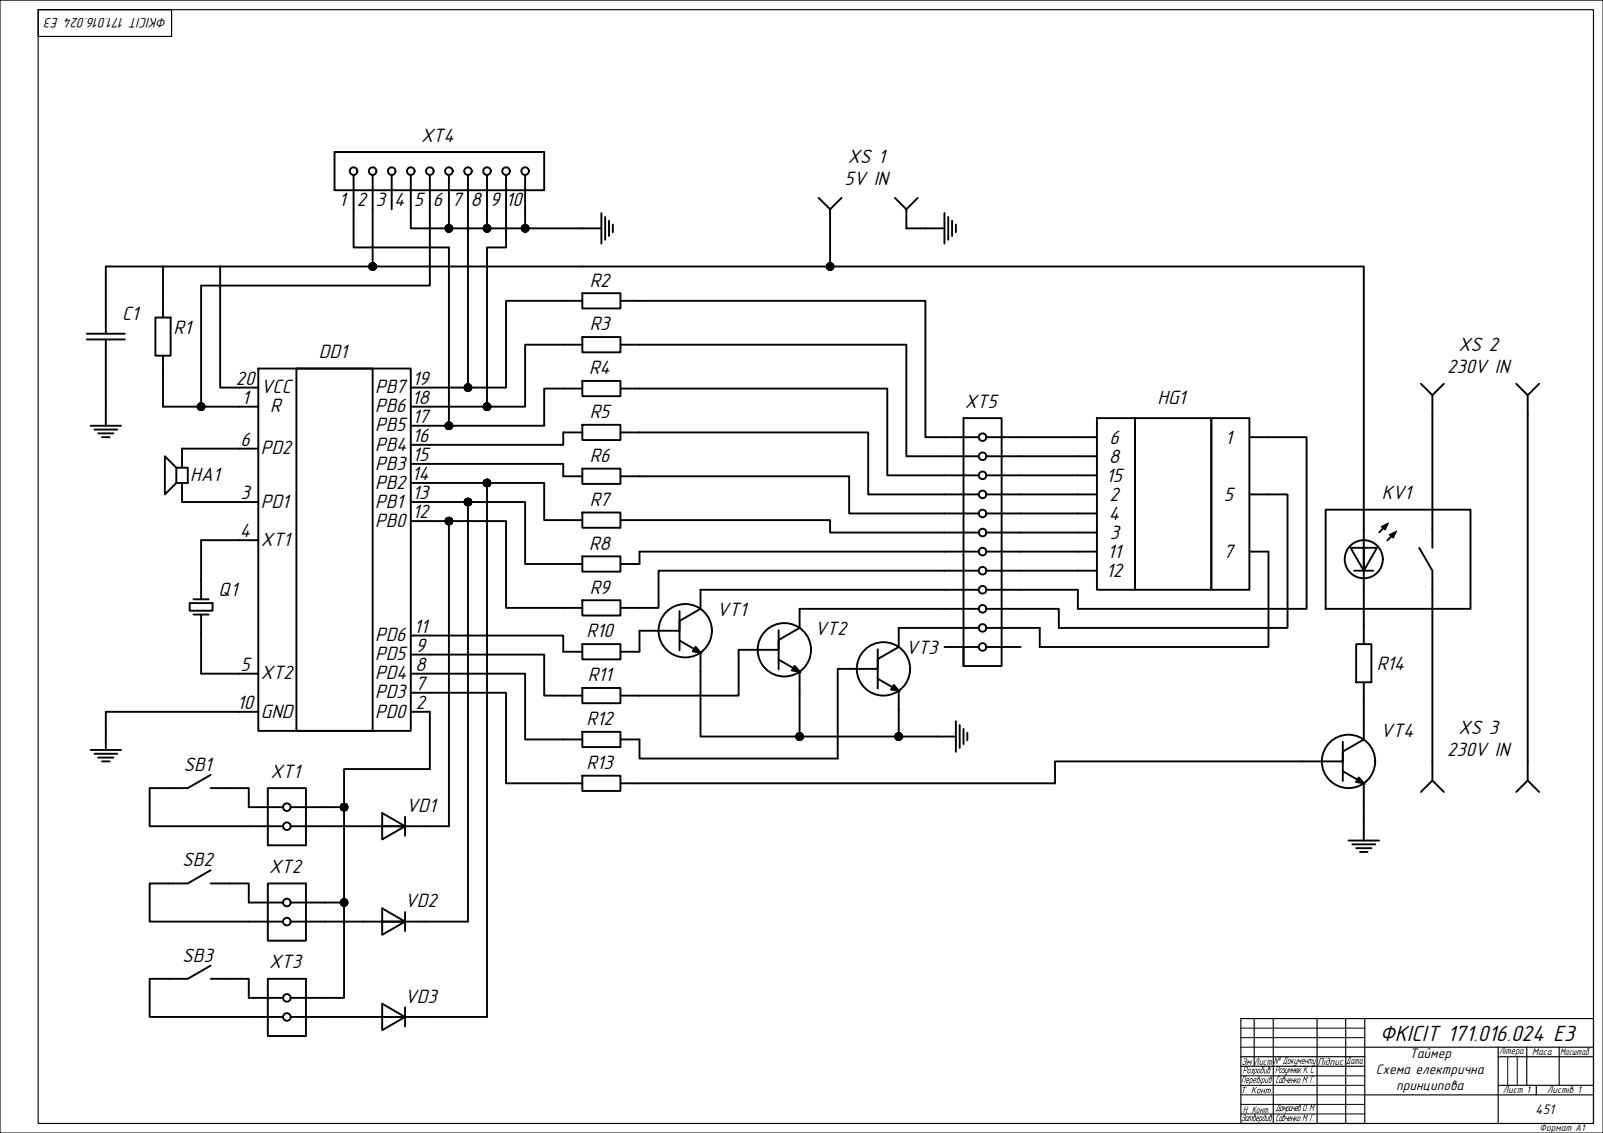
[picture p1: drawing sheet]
<svg xmlns="http://www.w3.org/2000/svg" width="841mm" height="594mm" viewBox="0 0 841 594" stroke-linecap="round" stroke-linejoin="round" font-family="sans-serif">
<g fill="none" stroke="#000" stroke-width=".99">
<path d="M176 80h110v20h-110zM186 92v18M196 92v18M206 92v18M216 92v18M226 92v18M236 92v18M246 92v18M256 92v18M266 92v18M276 92v18M306 120h10"/>
<path d="M316 112v16M318 114v12M320 116v8M322 118v4M430 104l6 6M442 104l-6 6v10M470 104l6 6M482 104l-6 6v10M486 120h10M496 112v16M498 114v12M500 116v8"/>
<path d="M502 118v4M86 156v10M296 158h10M306 154h20v8h-20zM326 158h10M46 178h20M46 175h20M56 165v10M56 178v10M82 166h8v20h-8zM306 177h20v8h-20zM86 186v10"/>
<path d="M136 193h80v190h-80zM156 193h40v190h-40zM296 181h10M306 200h20v8h-20zM326 181h10M56 213v10M126 203h10M126 213h10M216 203h10M216 213h10M296 204h10M326 204h10"/>
<path d="M506 219h20v130h-20zM576 219h20v90h-20zM596 219h40v90h-40zM636 219h20v90h-20zM746 201l6 6M758 201l-6 6v10M796 201l6 6M808 201l-6 6v10M48 223h16M50 225h12M52 227h8M54 229h4"/>
<path d="M96 235v10M126 235h10M216 223h10M216 233h10M296 227h10M306 223h20v8h-20zM326 227h10M496 229h18M496 239h18M518 229h18M518 239h18M566 229h10"/>
<path d="M566 239h10M656 229h10M93 245h6v8h-6zM93 245l-6-6v20l6-6M96 253v10M216 243h10M216 253h10M296 250h10M306 246h20v8h-20zM326 250h10M496 249h18M496 259h18"/>
<path d="M518 249h18M518 259h18M566 249h10M566 259h10M656 259h10M126 263h10M216 263h10M216 273h10M296 273h10M306 269h20v8h-20zM326 273h10M496 269h18"/>
<path d="M496 279h18M518 269h18M518 279h18M566 269h10M566 279h10M696 267h76v52h-76zM716 277v22l-7-12h13l-6 12v-12M728 275l-1 3-2-2 3-1-4 4M732 279l-1 3-2-2 3-1-4 4M752 277v10M126 283h10M296 296h10"/>
<path d="M306 292h20v8h-20zM326 296h10M496 289h18M496 299h18M518 289h18M518 299h18M566 289h10M566 299h10M656 289h10M711 299h10M716 299v10M745 287l7 12v10"/>
<path d="M100 316h12v4h-12zM102 314h8M106 304v10M296 319h10M306 315h20v8h-20zM326 319h10M368 309v10l-11 7v10l11 6v10M420 319v10l-11 7v10l11 6v10M496 309h18M496 319h18M518 309h18M518 319h18"/>
<path d="M102 322h8M106 322v10M216 333h10M306 338h20v8h-20zM357 320v11h-21M357 336v5M365 339l3 3h-4zM409 330v11h-21M472 329v10l-11 7v10M496 329h18M496 339h18M518 329h18"/>
<path d="M518 339h18M712 338h8v20h-8zM716 328v10M126 353h10M216 343h10M216 353h10M296 342h10M326 342h10M409 346v5M417 349l3 3h-4zM461 340v11h-21M461 356l11 6v10"/>
<path d="M461 356v5M469 359l3 3h-4zM716 358v10M126 373h10M216 363h10M216 373h10M296 365h10M306 361h20v8h-20zM326 365h10M502 378v16M716 378v10l-11 6v10l11 7v10M48 393h16"/>
<path d="M50 395h12M52 397h8M54 399h4M56 383v10M296 388h10M306 384h20v8h-20zM326 388h10M492 386h10M504 380v12M506 382v8M508 384v4M705 389v10h-21"/>
<path d="M752 399v10l-6 6M802 399v10l-6 6M111 406l-12 7h-10M111 413h10M141 413h20v30h-20zM296 411h10M306 407h20v8h-20zM326 411h10M705 404v6M713 408l3 3-4-1zM752 409l6 6M802 409l6 6"/>
<path d="M131 423h18M131 433h18M153 423h18M153 433h18M191 433h22l-12 7v-14l12 7h-12M213 433h10M213 428v10M716 431v10M111 456l-12 7h-10M708 441h16M710 443h12M712 445h8"/>
<path d="M714 447h4M111 463h10M131 473h18M141 463h20v30h-20zM153 473h18M213 478v10M131 483h18M153 483h18M191 483h22l-12 7v-14l12 7h-12M213 483h10M111 506l-12 7h-10M111 513h10"/>
<path d="M141 513h20v30h-20zM131 523h18M131 533h18M153 523h18M153 533h18M191 533h22l-12 7v-14l12 7h-12M213 528v10M213 533h10"/>
<circle cx="186" cy="90" r="2"/>
<circle cx="196" cy="90" r="2"/>
<circle cx="206" cy="90" r="2"/>
<circle cx="216" cy="90" r="2"/>
<circle cx="226" cy="90" r="2"/>
<circle cx="236" cy="90" r="2"/>
<circle cx="246" cy="90" r="2"/>
<circle cx="256" cy="90" r="2"/>
<circle cx="266" cy="90" r="2"/>
<circle cx="276" cy="90" r="2"/>
<circle cx="516" cy="229" r="2"/>
<circle cx="516" cy="239" r="2"/>
<circle cx="516" cy="249" r="2"/>
<circle cx="516" cy="259" r="2"/>
<circle cx="516" cy="279" r="2"/>
<circle cx="516" cy="269" r="2"/>
<circle cx="516" cy="289" r="2"/>
<circle cx="516" cy="299" r="2"/>
<circle cx="716" cy="293" r="10"/>
<circle cx="516" cy="309" r="2"/>
<circle cx="516" cy="319" r="2"/>
<circle cx="360" cy="331" r="14"/>
<circle cx="516" cy="329" r="2"/>
<circle cx="516" cy="339" r="2"/>
<circle cx="412" cy="341" r="14"/>
<circle cx="464" cy="351" r="14"/>
<circle cx="708" cy="399" r="14"/>
<circle cx="151" cy="433" r="2"/>
<circle cx="151" cy="423" r="2"/>
<circle cx="151" cy="473" r="2"/>
<circle cx="151" cy="483" r="2"/>
<circle cx="151" cy="533" r="2"/>
<circle cx="151" cy="523" r="2"/>
</g>
<g fill="none" stroke="#000" stroke-width=".99">
<path d="M176 80h110M186 110v20h50v93M196 110v30M216 110v10h90M226 110v40h-120v63M236 110v10M246 110v93M256 110v10M266 110v20h-10v83M276 110v10M436 120v20M476 120h10"/>
<path d="M86 140v16M116 140v63h10M296 158h-30v45h-40M336 158h150v71h10M56 165v-25h660v137M56 188v25M86 196v17h40M296 181h-20v32h-50M336 181h140v58h20M296 204h-10v19h-60M336 204h130v45h30M752 217v60"/>
<path d="M802 217v182M96 235h30M296 227v6h-70M336 227h120v32h40M536 229h30M536 239h30M666 229h20v90h-120v-10h-30M226 243h70v7M226 253h60v20h10M256 253v280h-33M336 250h110v19h50M536 249h30"/>
<path d="M536 259h30M666 259h10v70h-120v-10h-20M96 263h30M226 263h50v33h20M226 273h40v46h30M236 273v160h-13M246 263v220h-23M336 273h100v6h60M536 269h30M536 279h30M126 283h-20v21M496 299h-150v20h-10"/>
<path d="M496 289h-160v7M536 289h30M536 299h30M666 289v50h-120v-10h-10M368 309h128M420 319h76M716 309v19M752 309v90M106 332v21h20M226 333h70v9M336 331v11M472 329h24"/>
<path d="M506 339v10M226 343h60v22h10M226 353h50v35h20M368 352v34h104v-14M388 341v24h-52M440 351v47h-104v-10M126 373h-70v10M226 373v30h-45v20M226 363h40v48h30M420 362v24M716 368v10M472 386h20"/>
<path d="M684 399h-130v12h-218M89 413h-10v20h52M121 413h10v10M171 433h20M171 423h10M181 423v100h-10M716 421v10M89 463h-10v20h52M121 463h10v10M171 473h10M171 483h20M89 513h-10v20h52"/>
<path d="M121 513h10v10M171 533h20"/>
</g>
<g fill="#000" stroke="#000" stroke-width=".52">
<path d="M727 276v1zM731 280h1l-1 1zM365 339l1 1h-2zM364 340h2l1 2zM416 350h2l1 2zM417 349l1 1h-2zM469 359l1 1h-2zM468 360h2l1 2zM712 409h2l1 1zM713 408l1 1h-2z"/>
<path d="M234 119l2 1zM234 120h2zM234 120h2z"/>
<path d="M234 119l2 1zM234 119l2 1zM234 119l2 1z"/>
<path d="M234 118l2 2zM234 118l2 2zM234 118l2 2z"/>
<path d="M235 118l1 2zM235 118l1 2zM234 118l2 2z"/>
<path d="M236 118v2zM236 118v2zM235 118l1 2z"/>
<path d="M237 118l-1 2zM236 118v2zM236 118v2z"/>
<path d="M236 120l1-1zM236 120l1-2zM237 118l-1 2z"/>
<path d="M236 120h2zM236 120l1-1zM236 120l1-1z"/>
<path d="M254 119l2 1zM254 120h2zM254 120h2z"/>
<path d="M254 119l2 1zM254 119l2 1zM254 119l2 1z"/>
<path d="M254 118l2 2zM254 118l2 2zM254 118l2 2z"/>
<path d="M255 118l1 2zM255 118l1 2zM254 118l2 2z"/>
<path d="M256 118v2zM256 118v2zM255 118l1 2z"/>
<path d="M257 118l-1 2zM256 118v2zM256 118v2z"/>
<path d="M256 120l1-1zM256 120l1-2zM257 118l-1 2z"/>
<path d="M256 120l1-1zM256 120l1-1zM256 120l1-1z"/>
<path d="M274 119l2 1zM274 120h2zM274 120h2z"/>
<path d="M274 119l2 1zM274 119l2 1zM274 119l2 1z"/>
<path d="M274 118l2 2zM274 118l2 2zM274 118l2 2z"/>
<path d="M275 118l1 2zM275 118l1 2zM274 118l2 2z"/>
<path d="M276 118v2zM276 118v2zM275 118l1 2z"/>
<path d="M277 118l-1 2zM276 118v2zM276 118v2z"/>
<path d="M276 120l1-1zM276 120l1-2zM277 118l-1 2z"/>
<path d="M276 120h2zM276 120l1-1zM276 120l1-1z"/>
<path d="M194 139l2 1zM194 140h2zM194 140h2z"/>
<path d="M194 139l2 1zM194 139l2 1zM194 139l2 1z"/>
<path d="M194 138l2 2zM194 138l2 2zM194 138l2 2z"/>
<path d="M195 138l1 2zM195 138l1 2zM194 138l2 2z"/>
<path d="M196 138v2zM196 138v2zM195 138l1 2z"/>
<path d="M197 138l-1 2zM196 138v2zM196 138v2z"/>
<path d="M196 140l1-1zM196 140l1-1zM197 138l-1 2z"/>
<path d="M196 140h2zM196 140l1-1zM196 140l1-1z"/>
<path d="M234 120h2zM234 121l2-1zM234 121l2-1z"/>
<path d="M234 121l2-1zM236 120l-2 1zM236 120l-1 2z"/>
<path d="M236 120l-1 2zM236 120l-1 2zM236 120v2z"/>
<path d="M236 120v2zM236 120v2zM236 120v2z"/>
<path d="M236 120l1 1zM236 120l1 1zM236 120l1 1z"/>
<path d="M236 120l1 1zM236 120l1 1zM236 120l1 1z"/>
<path d="M236 120h1zM236 120h2z"/>
<path d="M254 120h2zM254 121l2-1zM254 121l2-1z"/>
<path d="M254 121l2-1zM256 120l-2 1zM256 120l-2 1z"/>
<path d="M256 120l-1 2zM256 120l-1 2zM256 120v2z"/>
<path d="M256 120v2zM256 120v2zM256 120v2z"/>
<path d="M256 120l1 1zM256 120l1 1zM256 120l1 1z"/>
<path d="M256 120l1 1zM256 120l1 1zM256 120h1z"/>
<path d="M256 120h1zM256 120h1z"/>
<path d="M274 120h2zM274 121l2-1zM274 121l2-1z"/>
<path d="M274 121l2-1zM276 120l-2 1zM276 120l-2 1z"/>
<path d="M276 120l-1 2zM276 120l-1 2zM276 120v2z"/>
<path d="M276 120v2zM276 120v2zM276 120v2z"/>
<path d="M276 120v2zM276 120l1 1zM276 120l1 1z"/>
<path d="M276 120l1 1zM276 120l1 1zM276 120h1z"/>
<path d="M276 120h1zM276 120h2z"/>
<path d="M434 139l2 1zM434 140h2zM434 140h2z"/>
<path d="M434 139l2 1zM434 139l2 1zM434 139l2 1z"/>
<path d="M434 138l2 2zM434 138l2 2zM434 138l2 2z"/>
<path d="M435 138l1 2zM435 138l1 2zM434 138l2 2z"/>
<path d="M436 138v2zM436 138v2zM435 138l1 2z"/>
<path d="M437 138l-1 2zM436 138v2zM436 138v2z"/>
<path d="M436 140l1-1zM436 140l1-1zM437 138l-1 2z"/>
<path d="M436 140h2zM436 140l1-1zM436 140l1-1z"/>
<path d="M194 140h2zM194 141l2-1zM194 141l2-1z"/>
<path d="M194 141l2-1zM196 140l-2 1zM196 140l-2 1z"/>
<path d="M196 140l-1 2zM196 140l-1 2zM196 140l-1 2z"/>
<path d="M196 140v2zM196 140v2zM196 140v2z"/>
<path d="M196 140v2zM196 140l1 1zM196 140l1 1z"/>
<path d="M196 140l1 1zM196 140l1 1zM196 140h1z"/>
<path d="M196 140h1zM196 140h2z"/>
<path d="M434 140h2zM434 141l2-1zM434 141l2-1z"/>
<path d="M434 141l2-1zM436 140l-2 1zM436 140l-2 1z"/>
<path d="M436 140l-1 2zM436 140l-1 2zM436 140l-1 2z"/>
<path d="M436 140v2zM436 140v2zM436 140v2z"/>
<path d="M436 140v2zM436 140l1 1zM436 140l1 1z"/>
<path d="M436 140l1 1zM436 140l1 1zM436 140h1z"/>
<path d="M436 140h1zM436 140h2z"/>
<path d="M104 213h2zM104 213h2zM104 214l2-1z"/>
<path d="M104 214l2-1zM104 214l2-1zM104 214l2-1z"/>
<path d="M104 212l2 1zM104 212l2 1zM104 213h2z"/>
<path d="M104 215l2-2zM106 213l-2 2zM106 213l-2 2z"/>
<path d="M104 212l2 1zM104 212l2 1zM104 212l2 1z"/>
<path d="M106 213l-1 2zM106 213l-1 2zM106 213v2z"/>
<path d="M105 211l1 2zM105 211l1 2zM104 212l2 1z"/>
<path d="M106 213v2zM106 213v2zM106 213v2z"/>
<path d="M106 211v2zM106 211v2zM105 211l1 2z"/>
<path d="M106 213l1 2zM106 213l1 2zM106 213l1 2z"/>
<path d="M107 212l-1 1zM106 211v2zM106 211v2z"/>
<path d="M106 213l1 2zM106 213l1 1zM106 213l1 1z"/>
<path d="M106 213l1-1zM106 213l1-1zM107 212l-1 1z"/>
<path d="M106 213l1 1zM106 213h2z"/>
<path d="M106 213h2zM106 213h1zM106 213h1z"/>
<path d="M244 203h2zM244 203h2zM244 204l2-1z"/>
<path d="M244 204l2-1zM244 204l2-1zM244 204l2-1z"/>
<path d="M244 202l2 1zM244 202l2 1zM244 203h2z"/>
<path d="M244 205l2-2zM246 203l-2 2zM246 203l-2 2z"/>
<path d="M244 202l2 1zM244 202l2 1zM244 202l2 1z"/>
<path d="M246 203l-1 2zM246 203l-1 2zM246 203v2z"/>
<path d="M245 201l1 2zM245 201l1 2zM244 202l2 1z"/>
<path d="M246 203v2zM246 203v2zM246 203v2z"/>
<path d="M246 201v2zM246 201v2zM245 201l1 2z"/>
<path d="M246 203l1 2zM246 203l1 2zM246 203l1 2z"/>
<path d="M247 202l-1 1zM246 201v2zM246 201v2z"/>
<path d="M246 203l1 1zM246 203l1 1zM246 203l1 1z"/>
<path d="M246 203l1-1zM246 203l1-1zM247 202l-1 1z"/>
<path d="M246 203l1 1zM246 203h2z"/>
<path d="M246 203h2zM246 203h1zM246 203l1-1z"/>
<path d="M254 213h2zM254 213h2zM254 214l2-1z"/>
<path d="M254 214l2-1zM254 214l2-1zM254 214l2-1z"/>
<path d="M254 212l2 1zM254 212l2 1zM254 213h2z"/>
<path d="M254 215l2-2zM256 213l-2 2zM256 213l-2 2z"/>
<path d="M254 212l2 1zM254 212l2 1zM254 212l2 1z"/>
<path d="M256 213l-1 2zM256 213l-1 2zM256 213v2z"/>
<path d="M255 211l1 2zM255 211l1 2zM254 212l2 1z"/>
<path d="M256 213v2zM256 213v2zM256 213v2z"/>
<path d="M256 211v2zM256 211v2zM255 211l1 2z"/>
<path d="M256 213l1 2zM256 213l1 2zM256 213l1 2z"/>
<path d="M257 212l-1 1zM256 211v2zM256 211v2z"/>
<path d="M256 213l1 2zM256 213l1 1zM256 213l1 1z"/>
<path d="M256 213l1-1zM256 213l1-1zM257 212l-1 1z"/>
<path d="M256 213l1 1zM256 213l1 1z"/>
<path d="M256 213h1zM256 213h1zM256 213h1z"/>
<path d="M234 223h2zM234 223h2zM234 224l2-1z"/>
<path d="M234 224l2-1zM234 224l2-1zM234 224l2-1z"/>
<path d="M234 222l2 1zM234 222l2 1zM234 223h2z"/>
<path d="M234 225l2-2zM236 223l-2 2zM236 223l-1 2z"/>
<path d="M234 222l2 1zM234 222l2 1zM234 222l2 1z"/>
<path d="M236 223l-1 2zM236 223l-1 2zM236 223v2z"/>
<path d="M235 221l1 2zM235 221l1 2zM234 222l2 1z"/>
<path d="M236 223v2zM236 223v2zM236 223v2z"/>
<path d="M236 221v2zM236 221v2zM235 221l1 2z"/>
<path d="M236 223l1 2zM236 223l1 2zM236 223l1 2z"/>
<path d="M237 222l-1 1zM236 221v2zM236 221v2z"/>
<path d="M236 223l1 2zM236 223l1 1zM236 223l1 1z"/>
<path d="M236 223l1-1zM236 223l1-1zM237 222l-1 1z"/>
<path d="M236 223l1 1zM236 223h2z"/>
<path d="M236 223h2zM236 223h1zM236 223l1-1z"/>
<path d="M254 253h2zM254 253h2zM254 254l2-1z"/>
<path d="M254 254l2-1zM254 254l2-1zM254 254l2-1z"/>
<path d="M254 252l2 1zM254 252l2 1zM254 253h2z"/>
<path d="M254 255l2-2zM256 253l-2 2zM256 253l-2 2z"/>
<path d="M254 252l2 1zM254 252l2 1zM254 252l2 1z"/>
<path d="M256 253l-1 2zM256 253l-1 2zM256 253v2z"/>
<path d="M255 251l1 2zM255 251l1 2zM254 252l2 1z"/>
<path d="M256 253v2zM256 253v2zM256 253v2z"/>
<path d="M256 251v2zM256 251v2zM255 251l1 2z"/>
<path d="M256 253l1 2zM256 253l1 2zM256 253l1 2z"/>
<path d="M257 252l-1 1zM256 251v2zM256 251v2z"/>
<path d="M256 253l1 1zM256 253l1 1zM256 253l1 1z"/>
<path d="M256 253l1-1zM256 253l1-1zM257 252l-1 1z"/>
<path d="M256 253l1 1zM256 253l1 1z"/>
<path d="M256 253h1zM256 253h1zM256 253h1z"/>
<path d="M234 273h2zM234 273h2zM234 274l2-1z"/>
<path d="M234 274l2-1zM234 274l2-1zM234 274l2-1z"/>
<path d="M234 272l2 1zM234 272l2 1zM234 273h2z"/>
<path d="M234 275l2-2zM236 273l-2 2zM236 273l-1 2z"/>
<path d="M234 272l2 1zM234 272l2 1zM234 272l2 1z"/>
<path d="M236 273l-1 2zM236 273l-1 2zM236 273v2z"/>
<path d="M235 271l1 2zM235 271l1 2zM234 272l2 1z"/>
<path d="M236 273v2zM236 273v2zM236 273v2z"/>
<path d="M236 271v2zM236 271v2zM235 271l1 2z"/>
<path d="M236 273l1 2zM236 273l1 2zM236 273l1 2z"/>
<path d="M237 272l-1 1zM236 271v2zM236 271v2z"/>
<path d="M236 273l1 1zM236 273l1 1zM236 273l1 1z"/>
<path d="M236 273l1-1zM236 273l1-1zM237 272l-1 1z"/>
<path d="M236 273l1 1zM236 273h2z"/>
<path d="M236 273h2zM236 273h1zM236 273l1-1z"/>
<path d="M244 263h2zM244 263h2zM244 264l2-1z"/>
<path d="M244 264l2-1zM244 264l2-1zM244 264l2-1z"/>
<path d="M244 262l2 1zM244 262l2 1zM244 263h2z"/>
<path d="M244 265l2-2zM246 263l-2 2zM246 263l-2 2z"/>
<path d="M244 262l2 1zM244 262l2 1zM244 262l2 1z"/>
<path d="M246 263l-1 2zM246 263l-1 2zM246 263v2z"/>
<path d="M245 261l1 2zM245 261l1 2zM244 262l2 1z"/>
<path d="M246 263v2zM246 263v2zM246 263v2z"/>
<path d="M246 261v2zM246 261v2zM245 261l1 2z"/>
<path d="M246 263l1 2zM246 263l1 2zM246 263l1 2z"/>
<path d="M247 262l-1 1zM246 261v2zM246 261v2z"/>
<path d="M246 263l1 1zM246 263l1 1zM246 263l1 1z"/>
<path d="M246 263l1-1zM246 263l1-1zM247 262l-1 1z"/>
<path d="M246 263l1 1zM246 263h2z"/>
<path d="M246 263h2zM246 263h1zM246 263l1-1z"/>
<path d="M727 276l-1 1h1zM726 277h1v1z"/>
<path d="M728 275l-1 1zM725 276l3-1-1 1zM725 276l1 1 1-1z"/>
<path d="M731 280l-1 1h1zM730 281h1v1z"/>
<path d="M732 279l-1 1h1zM729 280l3-1-1 1zM729 280l1 1 1-1z"/>
<path d="M364 340l2 2h-2zM364 342h4h-2z"/>
<path d="M364 340l3 2zM366 342h2z"/>
<path d="M416 350l2 2h-2zM416 352h4h-2z"/>
<path d="M416 350l3 2zM418 352h2z"/>
<path d="M468 360l2 2h-2zM468 362h4h-2z"/>
<path d="M468 360l3 2zM470 362h2z"/>
<path d="M418 386h2zM418 386h2zM418 386h2z"/>
<path d="M418 387l2-1zM418 387l2-1zM418 387l2-1z"/>
<path d="M418 385l2 1zM418 385l2 1zM418 386h2z"/>
<path d="M418 388l2-2zM420 386l-2 2zM420 386l-2 2z"/>
<path d="M418 385l2 1zM418 385l2 1zM418 385l2 1z"/>
<path d="M420 386l-1 2zM420 386l-1 2zM420 386v2z"/>
<path d="M419 384l1 2zM419 384l1 2zM418 385l2 1z"/>
<path d="M420 386v2zM420 386v2zM420 386v2z"/>
<path d="M420 384v2zM420 384v2zM419 384l1 2z"/>
<path d="M420 386l1 2zM420 386l1 2zM420 386l1 2z"/>
<path d="M421 385l-1 1zM420 384v2zM420 384v2z"/>
<path d="M420 386l1 2zM420 386l1 1zM420 386l1 1z"/>
<path d="M420 386l1-1zM420 386l1-1zM421 385l-1 1z"/>
<path d="M420 386l1 1zM420 386h2z"/>
<path d="M420 386h2zM420 386h1zM420 386h1z"/>
<path d="M470 386h2zM470 386h2zM470 386h2z"/>
<path d="M470 387l2-1zM470 387l2-1zM470 387l2-1z"/>
<path d="M470 385l2 1zM470 385l2 1zM470 386h2z"/>
<path d="M470 388l2-2zM472 386l-2 2zM472 386l-1 2z"/>
<path d="M470 385l2 1zM470 385l2 1zM470 385l2 1z"/>
<path d="M472 386l-1 2zM472 386l-1 2zM472 386v2z"/>
<path d="M471 384l1 2zM471 384l1 2zM470 385l2 1z"/>
<path d="M472 386v2zM472 386v2zM472 386v2z"/>
<path d="M472 384v2zM472 384v2zM471 384l1 2z"/>
<path d="M472 386l1 2zM472 386l1 2zM472 386l1 2z"/>
<path d="M473 385l-1 1zM472 384v2zM472 384v2z"/>
<path d="M472 386l1 2zM472 386l1 1zM472 386l1 1z"/>
<path d="M472 386l1-1zM472 386l1-1zM473 385l-1 1z"/>
<path d="M472 386h1zM472 386h2z"/>
<path d="M472 386h2zM472 386h1zM472 386l1-1z"/>
<path d="M712 409l2 1h-2zM712 410l4 1-2-1z"/>
<path d="M712 409l3 1zM714 410l2 1z"/>
<path d="M179 423h2zM179 423h2zM179 424l2-1z"/>
<path d="M179 424l2-1zM179 424l2-1zM179 424l2-1z"/>
<path d="M179 422l2 1zM179 422l2 1zM179 423h2z"/>
<path d="M179 425l2-2zM181 423l-2 2zM181 423l-1 2z"/>
<path d="M179 422l2 1zM179 422l2 1zM179 422l2 1z"/>
<path d="M181 423l-1 2zM181 423l-1 2zM181 423v2z"/>
<path d="M180 421l1 2zM180 421l1 2zM179 422l2 1z"/>
<path d="M181 423v2zM181 423v2zM181 423v2z"/>
<path d="M181 421v2zM181 421v2zM180 421l1 2z"/>
<path d="M181 423l1 2zM181 423l1 2zM181 423l1 2z"/>
<path d="M182 422l-1 1zM181 421v2zM181 421v2z"/>
<path d="M181 423l1 1zM181 423l1 1zM181 423l1 1z"/>
<path d="M181 423l1-1zM181 423l1-1zM182 422l-1 1z"/>
<path d="M181 423l1 1zM181 423h2z"/>
<path d="M181 423h2zM181 423h1zM181 423l1-1z"/>
<path d="M179 473h2zM179 473h2zM179 474l2-1z"/>
<path d="M179 474l2-1zM179 474l2-1zM179 474l2-1z"/>
<path d="M179 472l2 1zM179 472l2 1zM179 473h2z"/>
<path d="M179 475l2-2zM181 473l-2 2zM181 473l-1 2z"/>
<path d="M179 472l2 1zM179 472l2 1zM179 472l2 1z"/>
<path d="M181 473l-1 2zM181 473l-1 2zM181 473v2z"/>
<path d="M180 471l1 2zM180 471l1 2zM179 472l2 1z"/>
<path d="M181 473v2zM181 473v2zM181 473v2z"/>
<path d="M181 471v2zM181 471v2zM180 471l1 2z"/>
<path d="M181 473l1 2zM181 473l1 2zM181 473l1 2z"/>
<path d="M182 472l-1 1zM181 471v2zM181 471v2z"/>
<path d="M181 473l1 1zM181 473l1 1zM181 473l1 1z"/>
<path d="M181 473l1-1zM181 473l1-1zM182 472l-1 1z"/>
<path d="M181 473l1 1zM181 473h2z"/>
<path d="M181 473h2zM181 473h1zM181 473l1-1z"/>
</g>
<path d="M141 493h20M141 543h20" fill="none" stroke="#000" stroke-width=".52"/>
<path d="M0 0h841v594h-841zM651 539h65M651 544h65M651 549h65M791 554v15M796 554v15M651 564h65M651 569h65M651 574h65M651 579h65M651 584h65" fill="none" stroke="#000" stroke-width=".52"/>
<g fill="none" stroke="#000" stroke-width=".6">
<path d="M20 5h70v14h-70zM20 5h816v584h-816zM658 534v25M668 534v55M691 534v55M706 534v55M716 534v55h-65v-55h185v55M651 554h65M651 559h65M716 549h120M786 554h15v15M786 549v40"/>
<path d="M801 549v5h35M818 549v20M786 569h50M806 569v5h-90M806 574h30"/>
</g>
<text font-size="12" x="724" y="546">ФКІСІТ 171.016.024 Е3</text>
<g font-size="10.5">
<text x="221" y="74">XT4</text>
<text x="445" y="85">XS 1</text>
<text x="443" y="97">5V IN</text>
<text x="178" y="108">1</text>
<text x="187" y="108">2</text>
<text x="197" y="108">3</text>
<text x="207" y="108">4</text>
<text x="217" y="108">5</text>
<text x="227" y="108">6</text>
<text x="237" y="108">7</text>
<text x="247" y="108">8</text>
<text x="257" y="108">9</text>
<text x="265" y="108">10</text>
<text x="309" y="150">R2</text>
<text x="64" y="168">C1</text>
<text x="309" y="173">R3</text>
<text x="91" y="175">R1</text>
<text x="765" y="184">XS 2</text>
<text x="167" y="188">DD1</text>
<text x="309" y="196">R4</text>
<text x="759" y="196">230V IN</text>
<text x="124" y="202">20</text>
<text x="216" y="202">19</text>
<text x="137" y="206">VCC</text>
<text x="197" y="206">PB7</text>
<text x="127" y="212">1</text>
<text x="216" y="212">18</text>
<text x="506" y="214">XT5</text>
<text x="607" y="212">HG1</text>
<text x="142" y="216">R</text>
<text x="197" y="216">PB6</text>
<text x="216" y="222">17</text>
<text x="309" y="219">R5</text>
<text x="197" y="226">PB5</text>
<text x="126" y="234">6</text>
<text x="216" y="232">16</text>
<text x="582" y="233">6</text>
<text x="643" y="233">1</text>
<text x="137" y="238">PD2</text>
<text x="197" y="236">PB4</text>
<text x="216" y="242">15</text>
<text x="309" y="242">R6</text>
<text x="582" y="243">8</text>
<text x="197" y="246">PB3</text>
<text x="216" y="252">14</text>
<text x="100" y="252">HA1</text>
<text x="197" y="256">PB2</text>
<text x="580" y="253">15</text>
<text x="126" y="262">3</text>
<text x="216" y="262">13</text>
<text x="582" y="263">2</text>
<text x="642" y="263">5</text>
<text x="725" y="262">KV1</text>
<text x="137" y="266">PD1</text>
<text x="197" y="266">PB1</text>
<text x="309" y="265">R7</text>
<text x="216" y="272">12</text>
<text x="582" y="273">4</text>
<text x="126" y="282">4</text>
<text x="197" y="276">PB0</text>
<text x="137" y="286">XT1</text>
<text x="582" y="283">3</text>
<text x="309" y="288">R8</text>
<text x="581" y="293">11</text>
<text x="642" y="293">7</text>
<text x="580" y="303">12</text>
<text x="309" y="311">R9</text>
<text x="115" y="313">Q1</text>
<text x="376" y="323">VT1</text>
<text x="217" y="332">11</text>
<text x="308" y="334">R10</text>
<text x="427" y="333">VT2</text>
<text x="197" y="336">PD6</text>
<text x="218" y="342">9</text>
<text x="197" y="346">PD5</text>
<text x="475" y="343">VT3</text>
<text x="126" y="352">5</text>
<text x="218" y="352">8</text>
<text x="722" y="351">R14</text>
<text x="137" y="356">XT2</text>
<text x="197" y="356">PD4</text>
<text x="308" y="357">R11</text>
<text x="218" y="362">7</text>
<text x="124" y="372">10</text>
<text x="197" y="366">PD3</text>
<text x="218" y="372">2</text>
<text x="137" y="376">GND</text>
<text x="197" y="376">PD0</text>
<text x="308" y="380">R12</text>
<text x="724" y="386">VT4</text>
<text x="765" y="385">XS 3</text>
<text x="759" y="397">230V IN</text>
<text x="96" y="404">SB1</text>
<text x="142" y="408">XT1</text>
<text x="308" y="403">R13</text>
<text x="213" y="426">VD1</text>
<text x="96" y="454">SB2</text>
<text x="141" y="458">XT2</text>
<text x="212" y="476">VD2</text>
<text x="96" y="504">SB3</text>
<text x="141" y="508">XT3</text>
<text x="212" y="526">VD3</text>
</g>
<g font-size="7.5">
<text x="88" y="10" transform="rotate(180 88 10)">ФКІСІТ 171.016.024 Е3</text>
<text x="739" y="555">Таймер</text>
<text x="722" y="563">Схема електрична</text>
<text x="733" y="572">принципова</text>
<text x="805" y="584">451</text>
</g>
<g font-size="5.2">
<text x="668" y="558">№ Документу</text>
<text x="787" y="553">Лiтера</text>
<text x="804" y="553">Маса</text>
<text x="819" y="553">Масштаб</text>
<text x="651" y="558">Зм Лист</text>
<text x="652" y="563">Розробив</text>
<text x="669" y="563">Розумнюк К. С.</text>
<text x="691" y="558">Пiдпис Дата</text>
<text x="651" y="568">Перевiрив</text>
<text x="669" y="568">Савченко М. Г.</text>
<text x="651" y="573">Т. Конт.</text>
<text x="788" y="573">Лист 1</text>
<text x="812" y="573">Листів 1</text>
<text x="651" y="588">Затвердив</text>
<text x="652" y="583">Н. Конт.</text>
<text x="669" y="583">Домрачев О. М.</text>
<text x="669" y="588">Савченко М. Г.</text>
<text x="808" y="593">Формат А1</text>
</g>
</svg>
